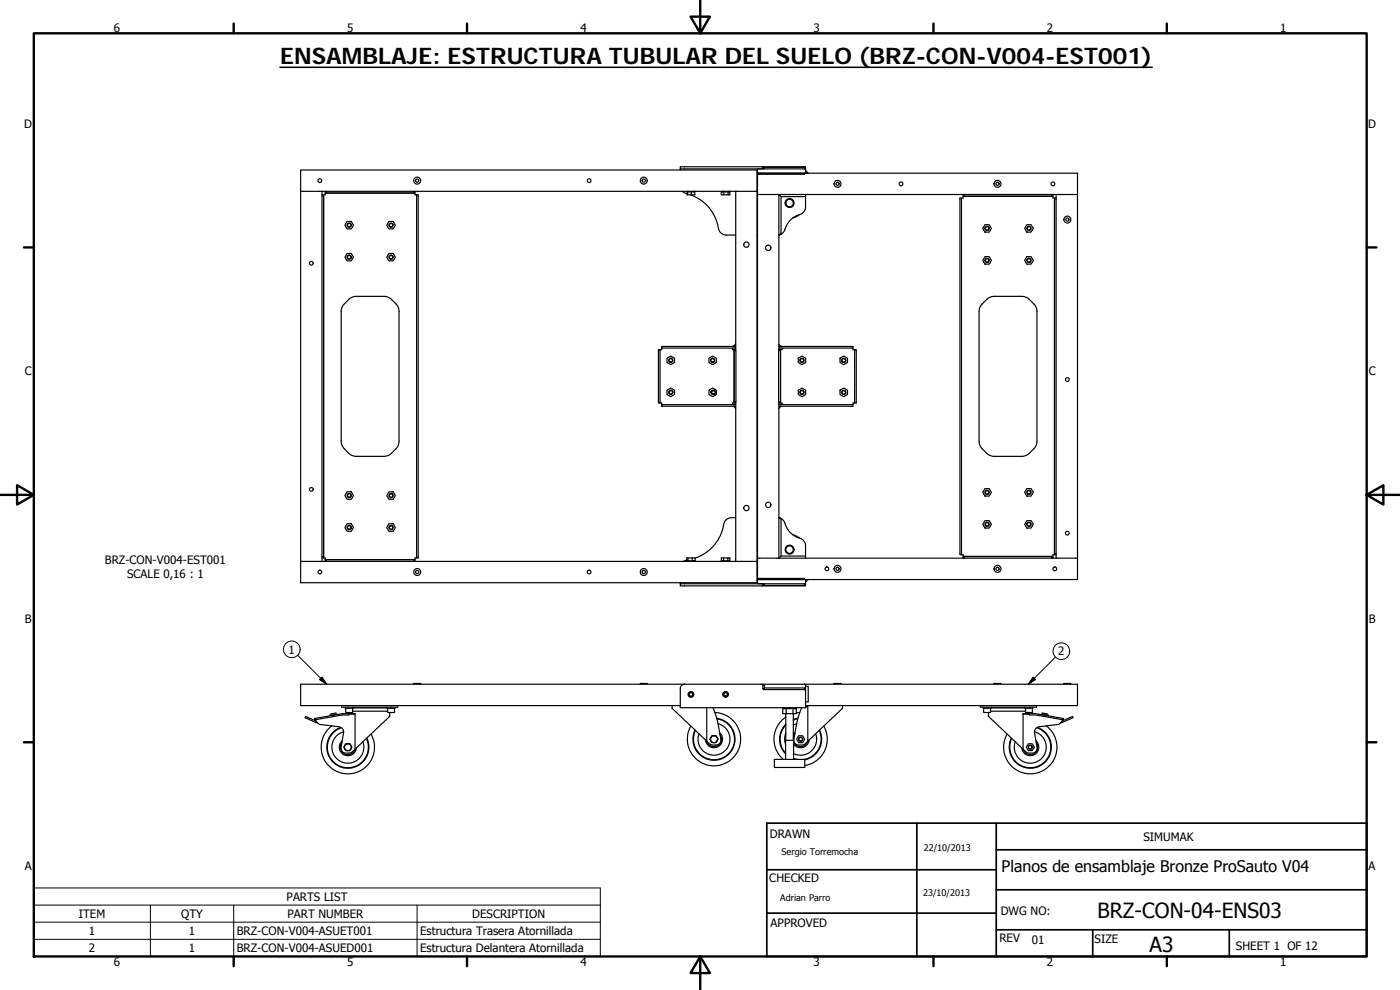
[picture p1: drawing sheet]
<svg xmlns="http://www.w3.org/2000/svg" width="420mm" height="297mm" viewBox="0 0 420 297" stroke-linecap="round" stroke-linejoin="round" font-family="sans-serif">
<g fill="none" stroke="#000" stroke-width=".36">
<path d="M90.2 57.4v-6.4h137v6.4M90.2 57.4v111h6.4M90.2 57.4h6.4M96.6 58.4h.5v.4M96.6 57.4h124.2M96.6 57.4v111M96.6 58.8h.5M97.1 58.8v108.3M97.6 58a.33 .33 0 0 1 0 .4 .33 .33 0 0 1-.5 0M97.9 57.9l26.3 .1M97.9 57.4v.5M97.9 57.5h-.3v.5h.3"/>
<path d="M124.2 57.4v.5M124.2 57.5h.4v.5h-.4M124.6 58a.34 .34 0 0 0 0 .5 .34 .34 0 0 0 .4-.1M125 58.4h.5v109h-.5zM204.2 50.7v.3M204.8 57.4l1.4 .7M206.3 57.4l-.1 1h2.3v-1M206.3 57.4v1M206.6 57.4v.2h1.7v-.2M207.2 58.4a13.4 13.4 0 0 1 8.6 10.8l.7 .9 .7 .3 3.6 .1M207.5 57.6v.8M208.2 57.4v.2"/>
<path d="M216.9 57.4v.2M217 57.4v.2h-.5v.8h2.5v-1M217.2 57.4v1M217.6 57.4v.2h1.3v-.2M218.5 57.6v.8M218.6 57.4v.2M218.8 57.4v.2M220.8 57.4h6.4v111M220.8 57.4v47.8M227.3 52h.4M227.3 50.7v1.3M227.3 52v6.4"/>
<path d="M227.3 58.4v109.1h6.5M227.3 58.4h6.5M227.7 52h13.7M227.7 52h.1M227.7 52v.3h13.7v-.3M228.9 50h-24.7v.7M228.9 50v.7M228.9 50h12.9v.7M228.9 50.2l.5 .5M229.3 50.5v-.3h12.1v.5M233.8 58.4h83.2M233.8 58.4v46.8"/>
<path d="M233.8 58.4l.6 .6v11.3M234.4 59h7.4M241.4 50.7h-37.2M241.4 50.7h.4v1.3M241.4 52h.4M241.8 52h81.6v6.4M241.8 51.2l.8 .8h-.8M241.8 58.4v3.6a2.61 2.61 0 0 1-2.3 2.6 6.9 6.9 0 0 0-4.2 4.8l-.9 .9M288.1 59.4h.5v107h-.5zM289 58.9a.34 .34 0 0 1 0 .5 .34 .34 0 0 1-.4 0M289.4 58.4v.4h26.3v-.4M289.4 58.4h-.4v.5h27v-.5h-.3"/>
<path d="M316 58.9a.33 .33 0 0 0 0 .5 .33 .33 0 0 0 .5 0M316.5 59.7v106.4M316.5 59.7h.5M317 58.4h6.4v109.1M317 59.4h-.5v.3M317 58.4v109.1M104.1 66.4h1.3l.7 1.2-.7 1.1h-1.3l-.6-1.1zM104.1 76.1h1.3l.7 1.1-.7 1.1h-1.3l-.6-1.1zM116.7 66.4h1.3l.6 1.2-.6 1.1h-1.3l-.6-1.1zM116.7 76.1h1.3l.6 1.1-.6 1.1h-1.3l-.6-1.1zM227.2 70.5h.1M233.8 70.5h.1"/>
<path d="M233.8 70.5l.6-.2zM234.4 70.3l-.5 .2M239.9 64.4l-1.9 1M295.6 77h1.3l.6 1.1-.6 1.1h-1.3l-.7-1.1zM295.6 67.4h1.3l.6 1.1-.6 1.1h-1.3l-.7-1.1zM308.2 67.4h1.2l.7 1.1-.7 1.1h-1.2l-.7-1.1zM308.2 77h1.2l.7 1.1-.7 1.1h-1.2l-.7-1.1zM104.7 89.9l.6-.6 1.2-.4h9.2l1.5 .7 1.9 1.9 .5 1.1 .1 40.2-.4 1.2-.5 .7-1.6 1.6-1.5 .6-9.6-.1-1.4-.8-1.7-1.7-.5-1.1-.1-39.7 .1-.9 .5-1.1zM296.1 89.9l.7-.6 1.1-.4h9.2l1.5 .7 1.9 1.9 .6 1.1 .1 40.2-.7 1.5-1.6 1.7-.6 .5-1.2 .4-9.6-.1-1.4-.8-1.6-1.7-.5-1.1-.2-39.7 .2-.9 .5-1.1zM197.6 104.9h.5v16h-.5zM198.6 104.4a.34 .34 0 0 1 0 .5 .34 .34 0 0 1-.5 0M198.6 104.4h22.2"/>
<path d="M200.2 117.1l1.1-.7 1.1 .7v1.3l-1.1 .6-1.1-.6zM200.2 107.5l1.1-.7 1.1 .7v1.3l-1.1 .6-1.1-.6zM212.8 117.1l1.1-.7 1.1 .7v1.3l-1.1 .6-1.1-.6zM212.8 107.5l1.1-.7 1.1 .7v1.3l-1.1 .6-1.1-.6zM213.3 117.7h.2M213.5 117.7l.1 .5M213.5 117.5v.2M213.6 117.2l-.2 .3M213.7 117.2a.53 .53 0 0 0-.4 .5 .53 .53 0 0 0 .4 .5M219.8 104.4v.5h.5M220.3 105.2h.6v15.4h-.6M220.3 105.2v15.4"/>
<path d="M220.8 104.9h-.5v.3M220.8 103.9h-22.2v.5M220.8 103.2l-.8 .7M233.8 104.9h.4v.3M233.8 103.9h22.2v.5h-22.2M233.8 103.3l.6 .6M234.2 105.2h-.5v15.4h.5M234.2 105.2v15.4M234.7 104.4v.1a.33 .33 0 0 1 0 .4 .33 .33 0 0 1-.5 0M239.6 107.5l1.1-.7 1.1 .7v1.3l-1.1 .6-1.1-.6zM239.6 117.1l1.1-.7 1.1 .7v1.3l-1.1 .6-1.1-.6zM252.1 107.5l1.1-.7 1.1 .7v1.3l-1.1 .6-1.1-.6z"/>
<path d="M252.1 117.1l1.1-.7 1.1 .7v1.3l-1.1 .6-1.1-.6zM256 104.4v.1a.34 .34 0 0 0 0 .4 .34 .34 0 0 0 .5 0M256.5 104.9h.5v16h-.5zM198.1 120.9a.34 .34 0 0 1 .5 0 .34 .34 0 0 1 0 .5M220.2 121.9l.6 .6M220.3 120.6v.3h.5M220.3 120.9h-.5v.5M220.8 121.4h-22.2v.5h22.2M220.8 120.6v47.8M233.8 121.4h22.2M233.8 120.6v46.9M234.2 120.6v.3h-.4"/>
<path d="M234.2 120.9h.1a.33 .33 0 0 1 .4 0 .33 .33 0 0 1 0 .5M234.4 121.9l-.6 .6M256 121.4v.5h-22.2M256.5 120.9a.34 .34 0 0 0-.5 0 .34 .34 0 0 0 0 .5M104.1 157.1h1.3l.7 1.2-.7 1.1h-1.3l-.6-1.1zM104.1 147.6h1.3l.7 1.1-.7 1.1h-1.3l-.6-1.1zM116.7 147.6h1.3l.6 1.1-.6 1.1h-1.3l-.6-1.1zM116.7 157.1h1.3l.6 1.2-.6 1.1h-1.3l-.6-1.1zM220.8 155.3h-1.2a2.65 2.65 0 0 0-2.6 2.9 12.8 12.8 0 0 1-8.4 9.2M227.2 155.3h.1M233.8 155.4h.1M233.8 155.4l.6 .2z"/>
<path d="M233.9 155.4l.4 .1M295.6 156.2h1.3l.6 1.1-.6 1.1h-1.3l-.7-1.1zM295.6 146.6h1.3l.6 1.1-.6 1.1h-1.3l-.7-1.1zM308.2 156.2h1.2l.7 1.1-.7 1.1h-1.2l-.7-1.1zM308.2 146.6h1.2l.7 1.1-.7 1.1h-1.2l-.7-1.1zM90.2 168.4v6.4M90.2 174.8h.1M96.6 168.4h124.2M96.6 167.1h.5M97.1 167.1v.3h-.5M97.1 167.4h.5v.5M97.9 168.4v-.4h26.3v.4"/>
<path d="M124.2 168.3h.4v-.4h-27v.4h.3M125 167.4a.33 .33 0 0 0-.4 .1 .33 .33 0 0 0 0 .4M204.2 174.8v.4M206.1 168.4v-1h2.5v.9h-.6v.1M206.1 168l-1 .4M206.3 168.3v.1M206.5 167.4v1M207.4 168.4v-.1h-1.2v.1M207.7 167.4v1M208.2 168.3v.1M208.4 168.3v.1M216.9 168.3v.1"/>
<path d="M217 168.4v-.1h-.5v-.9h2.5v1M217.2 167.4v1M217.5 168.4v-.1h1.4v.1M218.4 167.4v.9M218.6 168.3v.1M220.8 168.4h6.4M227.2 168.4v6.4h-137M227.3 167.5v6.4M227.7 173.9h-.4v1.3M227.7 173.9h13.7M227.7 173.9v-.4h13.7v.4M233.8 167.5h83.2"/>
<path d="M234.4 166.8v-11.2a3.7 3.7 0 0 1 1.6 2.6 7 7 0 0 0 4.6 3.5l1.1 1.4 .1 4.4M238 160.5l1.9 .9M241.4 175.2h-37.2v.6h24.7v-.6v.4l.5-.4M241.4 173.9h.4M241.4 175.2v.4h-12.1v-.3M241.8 173.9v1.3h-.4M241.8 175.2v.6h-12.9M241.8 166.8h-7.4l-.6 .7M241.8 173.9h.8l-.8 .8M288.6 166.4a.33 .33 0 0 1 .5 .1 .33 .33 0 0 1-.1 .4M289.4 167.5v-.5h26.3v.5M289.4 167.4h-.4v-.5h27v.5h-.3"/>
<path d="M316.5 166.1v.3h.5M316.5 166.4a.33 .33 0 0 0-.5 .1 .33 .33 0 0 0 0 .4M316.5 166.1h.5M317 167.5h6.4M323.4 167.5v6.4h-81.6M94.5 215.6v.4l1.4 1.3 5.8 .8a1.61 1.61 0 0 1 1.4 1.8l-.7 4.3a1.46 1.46 0 0 0 1.4 1.8l1.5-.2 1.3-1M94.5 215.6l8.2-1.5h1.9l.2 .2-.2 .2h-1.8l-8.3 1.5zM94.9 216.3l-3.2-1.4-.1 .4 3.7 1.5M99.6 214.7l1.3-.3-.1-.4-1.3 .2-.5 .6M99.6 217.8a8 8 0 0 0-1.8 10.9 8 8 0 0 0 10.9 2.3 8 8 0 0 0 2.7-10.8M102.3 218.2a6.3 6.3 0 0 0-3.8 8.3 6.3 6.3 0 0 0 8.5 3.5 6.3 6.3 0 0 0 3.1-8.6M102.5 218.3a6.2 6.2 0 0 0-3.9 8 6.2 6.2 0 0 0 8.2 3.5 6.2 6.2 0 0 0 3.2-8.2"/>
<path d="M103.1 219.5a4.8 4.8 0 0 0-3.3 6 4.8 4.8 0 0 0 6.1 3.2 4.8 4.8 0 0 0 3-6.2M103.6 212.2v.3h2.4v-.3M103.8 212.5l.1 1.3 1.9-.1v-1.2M104.7 214.1h1.9v10.7M104.8 214.3h1.8M105 213.8v.3M105.8 213.4h10.5M106 212.4h10.2M116.2 212.2v.3h2.3v-.3M116.3 212.5l.1 1.3 2-.1v-1.2M117 213.8v1.1l-10.4 9.9M119.4 211.7v.5h-16.9v-.5"/>
<path d="M124.2 205.3v-.2h2v.2M192.2 205.3v-.2h2.1v.2M201.7 211.7v.8l10.4 9.9M204.2 211.7h-114v-6.4h233.2v6.4h-81.6l.6 .1M205.5 205.3a1.3 1.3 0 0 0-1.3 1.3v5.7h37.6M212.1 212.3v10.1M214 212.3l1.1 3.1 1.2 6.5a1.43 1.43 0 0 1-1.4 1.6h-1.5l-1.3-1.1M214.6 213.8a8 8 0 0 1 7.5 9.5 8 8 0 0 1-10.6 6 8 8 0 0 1-4.2-11.5M215.1 215.5a6.3 6.3 0 0 1 5.3 7.8 6.3 6.3 0 0 1-8.3 4.4 6.3 6.3 0 0 1-3.5-8.7M215.1 215.7a6.2 6.2 0 0 1 5.2 7.6 6.2 6.2 0 0 1-8.1 4.3 6.2 6.2 0 0 1-3.5-8.5M215.5 217.1a4.8 4.8 0 0 1 3.4 6 4.8 4.8 0 0 1-6.1 3.2 4.8 4.8 0 0 1-3-6.1M216 219.9a2.57 2.57 0 0 1-.6 4.2 2.57 2.57 0 0 1-3.7-2.1"/>
<path d="M228.7 205.3l.2 .3M228.9 205.6v1M228.9 206.6l.4 .3M228.9 206.6h.4M228.9 205.6h.5v.8M229.3 206.9h12.1M229.3 206.6v.3M229.4 206.4h12v.5M229.4 206.4l-.1 .2M234.9 212.3v1.8h4.1v-1.5h-.8v-.3M235.2 212.3v.3h2.2v-.3M235.6 212.3v.3"/>
<path d="M235.8 217.5a6.2 6.2 0 0 0 0 8.5M235.8 220l-.3 1.9 .3 1.5M235.8 215.1a8 8 0 0 0-.7 12.8M235.8 217.3a6.3 6.3 0 0 0 0 8.9M235.8 214.1v8M235.9 212.6v1.5M238 212.3v1.8M238.1 214.1v8M238.3 212.3v.3M238.6 219.9l-.5 .6M238.7 212.3v.3M239.1 217.1l-1 .4"/>
<path d="M239.4 215.7l-1.3 .3M239.5 215.5l-1.4 .4M240 213.8l-1 .1M241.4 206.9l.4 .3M241.4 205.3l.4 .3v6.7M241.8 205.9h.8v4.7h-.8M242.4 211.7l-.6 .6M242.4 211.9v10.5a2.23 2.23 0 0 1-2 1.6 2.23 2.23 0 0 1-2.2-1.5M242.4 211.8l-.2 .1M245.8 219.1a6.2 6.2 0 0 1-4.5 8.8M246 219a6.3 6.3 0 0 1-4.5 9M247.2 217.8a8 8 0 0 1-5.7 11.9"/>
<path d="M250.3 205.3v-.2h2.1v.2M252.8 211.7v.8l-10 9.5a3 3 0 0 1-3.7 1.4l-.8-.7-.1-.8 1.3-6.5 1.1-3.1M294.2 211.7v.5h16.9v-.5M295.1 212.2v.3h2.3v-.3M295.2 212.5l.1 1.3h1.9l.1-1.3M296.6 213.8v1.1l10.4 9.9M297.3 213.4h10.5M297.4 212.4h10.2M298.3 205.3v-.2h2.1v.2M307 214.3h1.8M307.6 212.2v.3h2.4v-.3M307.8 212.5l.1 1.3 1.9-.1v-1.2"/>
<path d="M308.6 213.8v.3M308.8 214.2l2.1-.1 8.2 1.5v.4l-8.3-1.5h-1.8zM308.9 214.1h-1.9v10.7M310.5 219.5a4.8 4.8 0 0 1 3.3 6 4.8 4.8 0 0 1-6.1 3.2 4.8 4.8 0 0 1-3-6.2M311.1 218.3a6.2 6.2 0 0 1 3.9 8 6.2 6.2 0 0 1-8.2 3.5 6.2 6.2 0 0 1-3.2-8.2M311.3 218.2a6.3 6.3 0 0 1 3.8 8.3 6.3 6.3 0 0 1-8.5 3.5 6.3 6.3 0 0 1-3.1-8.6M314 217.8a8 8 0 0 1 1.8 10.9 8 8 0 0 1-10.8 2.3 8 8 0 0 1-2.8-10.8M314 214.7l-1.3-.3 .1-.4 1.4 .2 .4 .6M318.7 216.3l3.2-1.4 .1 .4-3.7 1.5M319.1 215.6v.4l-1.4 1.3-5.8 .8a1.61 1.61 0 0 0-1.4 1.8l.7 4.3a1.46 1.46 0 0 1-1.4 1.8l-1.5-.2-1.3-1M319.3 205.3v-.2h2.1v.2M102.6 222.8a2.25 2.25 0 0 0 .8 3.4 2.25 2.25 0 0 0 3.2-1.4"/>
<path d="M102.7 222.3a2.55 2.55 0 0 0 .5 4.2 2.55 2.55 0 0 0 3.7-2.1M104.4 223.2a.59 .59 0 0 1 .9 .5M104.4 223.2a.99 .99 0 0 0-1 1.3 1.04 1.04 0 0 0 .8 .7 1.04 1.04 0 0 0 1.1-.5M104.4 223.2l.6 .1 .3 .4M104.4 223.2a1.03 1.03 0 0 0-.9 1.5 1.03 1.03 0 0 0 1.8 0M105.3 223.7a.6 .6 0 0 1 0 1M105.3 223.7v1M214.3 220.7a1.05 1.05 0 0 0-.9 1.6 1.05 1.05 0 0 0 1.8 0M214.3 220.7a.6 .6 0 0 1 .9 .6M214.3 220.7a.77 .77 0 0 0-1.1 .8 1.06 1.06 0 0 0 .6 1.4 1.06 1.06 0 0 0 1.4-.6M214.3 220.7l.9 .6M215.2 221.3a.6 .6 0 0 1 0 1"/>
<path d="M215.2 221.3v1M216.1 220.4a2.24 2.24 0 0 1-.8 3.4 2.24 2.24 0 0 1-3.2-1.4M232.4 227.9h9.1v2.4h-9.1zM238.2 227.6l1.1 .3M238.2 227.7l.4 .2M238.2 222.1h-2.4v5.8M238.2 222.1v5.8M238.5 220.4l-.4 1M239.7 220.7h.1a1.11 1.11 0 0 1 1.5 .8 1.11 1.11 0 0 1-1 1.4 1.11 1.11 0 0 1-1.1-1.2zM242.8 222a2.55 2.55 0 0 1-1.9 2.3 2.55 2.55 0 0 1-2.7-1.1M244.8 220.2a4.8 4.8 0 0 1-1.3 5.1 4.8 4.8 0 0 1-5.3 .8M308.6 223.2h.1a1.12 1.12 0 0 1 1.6 1.1 1.12 1.12 0 0 1-1.8 .7 1.15 1.15 0 0 1 .1-1.8z"/>
<path d="M310.9 222.3a2.55 2.55 0 0 1-.5 4.2 2.55 2.55 0 0 1-3.7-2.1M311 222.8a2.25 2.25 0 0 1-.8 3.4 2.25 2.25 0 0 1-3.2-1.4"/>
<circle cx="96" cy="54.2" r=".56"/>
<circle cx="125.2" cy="54.2" r=".48"/>
<circle cx="125.2" cy="54.2" r="1.04"/>
<circle cx="176.8" cy="54.2" r=".56"/>
<circle cx="193.2" cy="54.2" r=".47"/>
<circle cx="193.2" cy="54.2" r="1.05"/>
<circle cx="251.4" cy="55.2" r="1.05"/>
<circle cx="251.4" cy="55.1" r=".47"/>
<circle cx="270.4" cy="55.2" r=".56"/>
<circle cx="299.4" cy="55.2" r="1.05"/>
<circle cx="299.4" cy="55.1" r=".47"/>
<circle cx="316" cy="55.2" r=".56"/>
<circle cx="93.4" cy="79" r=".56"/>
<circle cx="104.8" cy="77.2" r=".51"/>
<circle cx="104.8" cy="77.2" r=".65"/>
<circle cx="104.8" cy="67.6" r=".63"/>
<circle cx="104.8" cy="67.5" r=".52"/>
<circle cx="117.3" cy="77.2" r=".52"/>
<circle cx="117.4" cy="77.1" r=".65"/>
<circle cx="117.4" cy="67.6" r=".52"/>
<circle cx="117.4" cy="67.5" r=".64"/>
<circle cx="224" cy="73.4" r=".8"/>
<circle cx="230.6" cy="74.3" r=".8"/>
<circle cx="236.9" cy="60.9" r="1.12"/>
<circle cx="237" cy="60.9" r="1.34"/>
<circle cx="296.2" cy="78.1" r=".51"/>
<circle cx="296.2" cy="78.1" r=".64"/>
<circle cx="296.2" cy="68.5" r=".52"/>
<circle cx="296.3" cy="68.5" r=".65"/>
<circle cx="308.8" cy="78.1" r=".65"/>
<circle cx="308.8" cy="68.5" r=".51"/>
<circle cx="308.8" cy="68.5" r=".64"/>
<circle cx="308.8" cy="78.1" r=".52"/>
<circle cx="320.3" cy="65.9" r="1.04"/>
<circle cx="320.3" cy="65.9" r=".47"/>
<circle cx="201.3" cy="117.7" r=".64"/>
<circle cx="201.3" cy="117.7" r=".52"/>
<circle cx="201.3" cy="108.1" r=".64"/>
<circle cx="201.3" cy="108.1" r=".51"/>
<circle cx="213.9" cy="108.1" r=".64"/>
<circle cx="213.9" cy="108.1" r=".51"/>
<circle cx="214.1" cy="117.7" r=".63"/>
<circle cx="214.1" cy="117.7" r=".51"/>
<circle cx="240.7" cy="117.7" r=".64"/>
<circle cx="240.7" cy="108.1" r=".53"/>
<circle cx="240.7" cy="108.1" r=".64"/>
<circle cx="240.7" cy="117.7" r=".52"/>
<circle cx="253.2" cy="108.1" r=".64"/>
<circle cx="253.2" cy="108.1" r=".51"/>
<circle cx="253.2" cy="117.7" r=".51"/>
<circle cx="253.2" cy="117.7" r=".64"/>
<circle cx="320.3" cy="113.9" r=".56"/>
<circle cx="93.4" cy="146.8" r=".56"/>
<circle cx="104.8" cy="158.3" r=".52"/>
<circle cx="104.8" cy="158.3" r=".64"/>
<circle cx="104.8" cy="148.7" r=".64"/>
<circle cx="104.8" cy="148.7" r=".52"/>
<circle cx="117.3" cy="158.3" r=".52"/>
<circle cx="117.4" cy="148.7" r=".64"/>
<circle cx="117.4" cy="158.3" r=".65"/>
<circle cx="117.4" cy="148.7" r=".53"/>
<circle cx="224" cy="152.4" r=".79"/>
<circle cx="230.6" cy="151.5" r=".8"/>
<circle cx="296.2" cy="157.3" r=".51"/>
<circle cx="296.2" cy="157.3" r=".65"/>
<circle cx="296.2" cy="147.7" r=".52"/>
<circle cx="296.2" cy="147.7" r=".64"/>
<circle cx="308.8" cy="157.3" r=".64"/>
<circle cx="308.8" cy="147.7" r=".64"/>
<circle cx="308.8" cy="147.7" r=".52"/>
<circle cx="308.8" cy="157.3" r=".52"/>
<circle cx="320.3" cy="160" r=".56"/>
<circle cx="96" cy="171.6" r=".56"/>
<circle cx="125.2" cy="171.6" r="1.05"/>
<circle cx="125.2" cy="171.6" r=".48"/>
<circle cx="176.8" cy="171.6" r=".56"/>
<circle cx="193.2" cy="171.6" r=".47"/>
<circle cx="193.2" cy="171.6" r="1.05"/>
<circle cx="237" cy="164.9" r="1.12"/>
<circle cx="237" cy="164.9" r="1.34"/>
<circle cx="248.2" cy="170.7" r=".55"/>
<circle cx="251.3" cy="170.7" r="1.04"/>
<circle cx="251.4" cy="170.7" r=".48"/>
<circle cx="299.4" cy="170.7" r="1.04"/>
<circle cx="299.4" cy="170.7" r=".48"/>
<circle cx="316.6" cy="170.7" r=".56"/>
<circle cx="207.4" cy="208.3" r=".84"/>
<circle cx="207.4" cy="208.4" r=".71"/>
<circle cx="207.4" cy="208.3" r=".53"/>
<circle cx="217.8" cy="208.3" r=".53"/>
<circle cx="217.8" cy="208.4" r=".71"/>
<circle cx="217.8" cy="208.3" r=".85"/>
<circle cx="240.3" cy="221.8" r=".53"/>
<circle cx="240.3" cy="221.8" r=".63"/>
<circle cx="309.2" cy="224.2" r=".53"/>
<circle cx="309.2" cy="224.2" r=".63"/>
</g>
<g fill="#000">
<circle cx="233.8" cy="70.5" r=".18"/>
<circle cx="319.1" cy="215.6" r=".18"/>
</g>
<g fill="none" stroke="#000" stroke-width=".71">
<path d="M10.1 10h400.1v277h-400.1zM70.1 7.1v2.9M140.2 7.1v2.9M207.3 5h5.8l-2.9 5zM210.2 0v10M280.2 7.1v2.9M350.2 7.1v2.9M7.2 74.2h2.9M410.2 74.2h2.9M.2 148.5h9.9M5.1 145.6l5 2.9-5 2.9zM410.2 148.5l5-2.9v5.8z"/>
<path d="M410.2 148.5h9.9M7.2 222.7h2.9M410.2 222.7h2.9M70.1 287v2.9M140.2 287v2.9M210.2 287l2.9 5h-5.8zM210.2 287v10M280.2 287v2.9M350.2 287v2.9"/>
</g>
<path d="M230.1 247h180.1v40h-180.1zM275.2 247v40M299 255h111.2M299 247v40M230.1 274h68.9M230.1 261h68.9M299 279h111.2M299 267h111.2M327.9 279v8M368.9 279v8" fill="none" stroke="#000" stroke-width=".51"/>
<g fill="none" stroke="#000" stroke-width=".3">
<path d="M89.3 196.6l8.8 8.7M316.8 197.1l-8.2 8.2M95.9 203.9l.7-.7 1.5 2.1zM310 203.2l.7 .7-2.1 1.4zM10.1 266.4h170.1v20.6h-170.1zM10.1 271.6h170.1M10.1 276.7h170.1M45.1 271.6v15.4M70.1 271.6v15.4M125.2 271.6v15.4M10.1 281.8h170.1"/>
<circle cx="87.6" cy="194.8" r="2.5"/>
<circle cx="318.5" cy="195.4" r="2.5"/>
</g>
<path d="M84 20.2h261.8" fill="none" stroke="#000" stroke-width=".46"/>
<path d="M95.9 203.9l.7-.7 1.5 2.1zM310 203.2l.7 .7-2.1 1.4z" fill="#000" stroke="#000" stroke-width=".3"/>
<text font-size="6.9" x="84" y="19.1">ENSAMBLAJE: ESTRUCTURA TUBULAR DEL SUELO (BRZ-CON-V004-EST001)</text>
<g font-size="6.3">
<text x="329.4" y="275.4">BRZ-CON-04-ENS03</text>
<text x="345" y="285.6">A3</text>
</g>
<text font-size="4.8" x="300.6" y="261.8">Planos de ensamblaje Bronze ProSauto V04</text>
<g font-size="3.5">
<text x="34.2" y="9.6">6</text>
<text x="104.2" y="9.6">5</text>
<text x="174.2" y="9.6">4</text>
<text x="244.2" y="9.6">3</text>
<text x="314.2" y="9.6">2</text>
<text x="384.2" y="9.6">1</text>
<text x="7.3" y="38.4">D</text>
<text x="410.6" y="38.4">D</text>
<text x="7.4" y="112.6">C</text>
<text x="410.8" y="112.6">C</text>
<text x="31.4" y="169.3">BRZ-CON-V004-EST001</text>
<text x="38.1" y="173.5">SCALE 0,16 : 1</text>
<text x="7.4" y="186.9">B</text>
<text x="410.8" y="186.9">B</text>
<text x="86.6" y="196.1">1</text>
<text x="317.6" y="196.7">2</text>
<text x="231.1" y="251.4">DRAWN</text>
<text x="343.2" y="252.3">SIMUMAK</text>
<text x="7.4" y="261.1">A</text>
<text x="410.8" y="261.1">A</text>
<text x="230.9" y="264.6">CHECKED</text>
<text x="23.7" y="275.4">ITEM</text>
<text x="54.4" y="275.4">QTY</text>
<text x="86" y="270.3">PARTS LIST</text>
<text x="86.2" y="275.4">PART NUMBER</text>
<text x="141.7" y="275.4">DESCRIPTION</text>
<text x="300.3" y="274.5">DWG NO:</text>
<text x="26.7" y="280.5">1</text>
<text x="56.7" y="280.5">1</text>
<text x="71" y="280.6">BRZ-CON-V004-ASUET001</text>
<text x="126.1" y="280.6">Estructura Trasera Atornillada</text>
<text x="231.3" y="278.2">APPROVED</text>
<text x="26.7" y="285.7">2</text>
<text x="56.7" y="285.7">1</text>
<text x="71" y="285.7">BRZ-CON-V004-ASUED001</text>
<text x="126.1" y="285.7">Estructura Delantera Atornillada</text>
<text x="299.9" y="282.6">REV</text>
<text x="309.7" y="283.3">01</text>
<text x="328.5" y="283">SIZE</text>
<text x="370.9" y="285.1">SHEET 1 OF 12</text>
<text x="34.2" y="289.9">6</text>
<text x="104.2" y="289.9">5</text>
<text x="174.2" y="289.9">4</text>
<text x="244.2" y="289.9">3</text>
<text x="314.2" y="289.9">2</text>
<text x="384.2" y="289.9">1</text>
</g>
<g font-size="2.7">
<text x="234.5" y="256.6">Sergio Torremocha</text>
<text x="277.3" y="255.2">22/10/2013</text>
<text x="277" y="268.7">23/10/2013</text>
<text x="234.2" y="270.2">Adrian Parro</text>
</g>
</svg>
